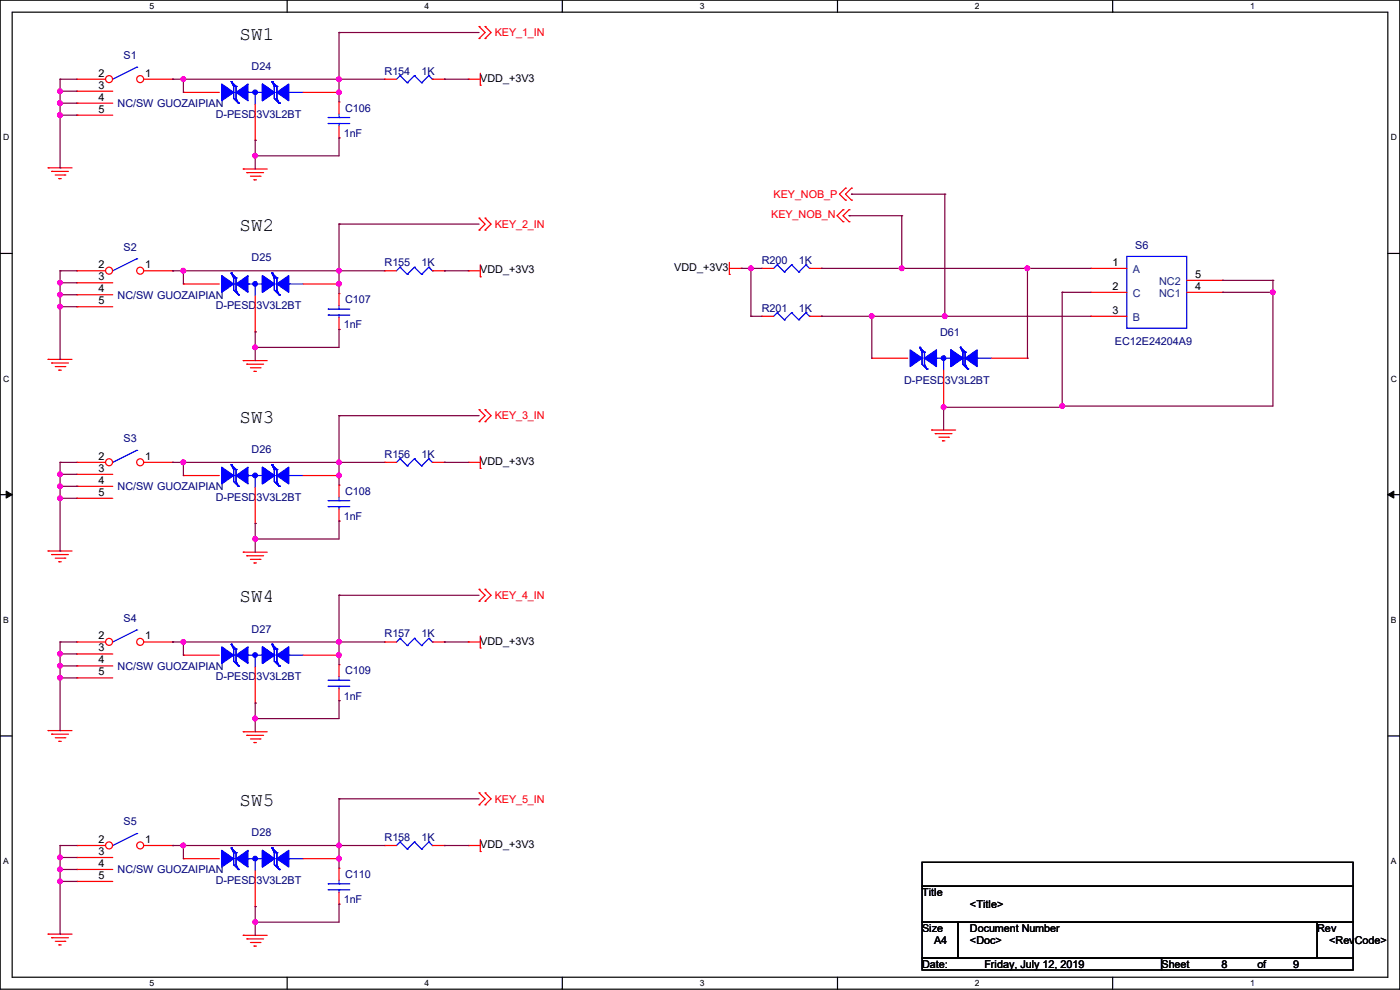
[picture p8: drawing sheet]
<svg xmlns="http://www.w3.org/2000/svg" width="297mm" height="210mm" viewBox="0 0 297 210" stroke-linecap="round" stroke-linejoin="round" font-family="sans-serif">
<path d="M0 0h297v209.8h-297zM2.6 2.6h291.8v204.7h-291.8z" fill="none" stroke="#000" stroke-width=".25"/>
<g fill="#fff">
<path d="M31.7 .3h1v2h-1z"/>
<path d="M31.7 207.6h1v1.9h-1z"/>
</g>
<path d="M60.9 0v2.6M60.9 207.3v2.5" fill="none" stroke="#000" stroke-width=".25"/>
<g fill="#fff">
<path d="M90.1 .3h1v2h-1z"/>
<path d="M90.1 207.6h1v1.9h-1z"/>
</g>
<path d="M119.3 0v2.6M119.3 207.3v2.5" fill="none" stroke="#000" stroke-width=".25"/>
<g fill="#fff">
<path d="M148.5 .3h.9v2h-.9z"/>
<path d="M148.5 207.6h.9v1.9h-.9z"/>
</g>
<path d="M177.7 0v2.6M177.7 207.3v2.5" fill="none" stroke="#000" stroke-width=".25"/>
<g fill="#fff">
<path d="M206.8 .3h1v2h-1z"/>
<path d="M206.8 207.6h1v1.9h-1z"/>
</g>
<path d="M236.1 0v2.6M236.1 207.3v2.5" fill="none" stroke="#000" stroke-width=".25"/>
<g fill="#fff">
<path d="M265.2 .3h1v2h-1z"/>
<path d="M265.2 207.6h1v1.9h-1z"/>
<path d="M.7 28.2h1.2v1.9h-1.2z"/>
<path d="M295.1 28.2h1.2v1.9h-1.2z"/>
<path d="M.7 79.3h1.2v2h-1.2z"/>
<path d="M295.1 79.3h1.2v2h-1.2z"/>
</g>
<path d="M0 53.8h2.6M294.4 53.8h2.6" fill="none" stroke="#000" stroke-width=".25"/>
<g fill="#fff">
<path d="M.7 130.5h1.2v2h-1.2z"/>
<path d="M295.1 130.5h1.1v2h-1.1z"/>
</g>
<path d="M0 104.9h2.6M294.4 104.9h2.6" fill="none" stroke="#000" stroke-width=".25"/>
<path d="M1.3 104.2l1.3 .7-1.3 .8zM294.4 104.9l1.3-.7v1.5z" fill="#000" stroke="#000" stroke-width=".21"/>
<g fill="#fff">
<path d="M.7 181.7h1.2v2h-1.2z"/>
<path d="M295.1 181.7h1.1v2h-1.1z"/>
</g>
<path d="M0 156.1h2.6M294.4 156.1h2.6M195.6 182.9h91.5v5.1h-91.5zM195.6 188h91.5v7.6h-91.5zM195.6 195.6h7.6v7.6h-7.6zM203.2 195.6h76.2v7.6h-76.2zM279.4 195.6h7.7v7.6h-7.7zM195.6 203.2h50.8v2.6h-50.8zM246.4 203.2h40.7v2.6h-40.7z" fill="none" stroke="#000" stroke-width=".25"/>
<g fill="none" stroke="#f00" stroke-width=".25">
<path d="M99.4 16.8h.1M99.4 16.8h2.5M101.6 5.6h.1M101.6 8.2h.1M101.6 5.6l1.3 1.3-1.3 1.3M101.9 18.1h.1M101.9 15.5v2.6M102.9 5.6h.1M102.9 8.2h.1M102.9 5.6l1.3 1.3-1.3 1.3M10.2 35.6h.1M10.2 35.6h5.1"/>
<path d="M11 36.4h.1M11 36.4h3.5M11.7 37.1h2.1M12.5 37.9h.1M12.5 37.9h.5M13.8 37.1h.1M51.6 35.9h.1M51.6 35.9h5.1M52.4 36.6h.1M52.4 36.6h3.5M53.1 37.4h2.1M53.9 38.1h.1"/>
<path d="M53.9 38.1h.5M55.2 37.4h.1M179.4 39.9h.1M179.4 39.9l-1.3 1.3 1.3 1.3M180.6 39.9h.1M180.6 39.9l-1.2 1.3 1.2 1.3M99.4 57.4h.1M99.4 57.4h2.5M101.6 46.3h.1M101.6 48.8h.1M101.6 46.3l1.3 1.2-1.3 1.3M101.9 58.7h.1"/>
<path d="M101.9 56.2v2.5M102.9 46.3h.1M102.9 48.8h.1M102.9 46.3l1.3 1.2-1.3 1.3M154.7 58.2h.1M154.7 56.9h2.6M154.7 55.7v2.5M157.3 56.9h.1M178.9 44.5h.1M178.9 47h.1M178.9 44.5l-1.3 1.3 1.3 1.2M179.4 42.5h.1"/>
<path d="M180.1 44.5h.1M180.1 47h.1M180.1 44.5l-1.2 1.3 1.2 1.2M180.6 42.5h.1M10.2 76.2h.1M10.2 76.2h5.1M11 77h.1M11 77h3.5M11.7 77.8h2.1M12.5 78.5h.1M12.5 78.5h.5M13.8 77.8h.1"/>
<path d="M51.6 76.5h.1M51.6 76.5h5.1M52.4 77.3h.1M52.4 77.3h3.5M53.1 78h2.1M53.9 78.8h.1M53.9 78.8h.5M55.2 78h.1M99.4 98.1h.1M99.4 98.1h2.5M101.6 86.9h.1M101.6 89.5h.1"/>
<path d="M101.6 86.9l1.3 1.3-1.3 1.3M101.9 99.4h.1M101.9 96.8v2.6M102.9 86.9h.1M102.9 89.5h.1M102.9 86.9l1.3 1.3-1.3 1.3M197.7 91.2h.1M197.7 91.2h5M198.4 92h.1M198.4 92h3.6M199.2 92.8h2M199.9 93.5h.1"/>
<path d="M199.9 93.5h.5M201.2 92.8h.1M10.2 116.9h.1M10.2 116.9h5.1M11 117.6h.1M11 117.6h3.5M11.7 118.4h2.1M12.5 119.2h.1M12.5 119.2h.5M13.8 118.4h.1M51.6 117.1h.1M51.6 117.1h5.1"/>
<path d="M52.4 117.9h.1M52.4 117.9h3.5M53.1 118.7h2.1M53.9 119.4h.1M53.9 119.4h.5M55.2 118.7h.1M99.4 136.2h.1M99.4 136.2h2.5M101.6 125h.1M101.6 127.6h.1M101.6 125l1.3 1.3-1.3 1.3M101.9 137.5h.1"/>
<path d="M101.9 134.9v2.6M102.9 125h.1M102.9 127.6h.1M102.9 125l1.3 1.3-1.3 1.3M10.2 155h.1M10.2 155h5.1M11 155.7h.1M11 155.7h3.5M11.7 156.5h2.1M12.5 157.3h.1M12.5 157.3h.5M13.8 156.5h.1"/>
<path d="M51.6 155.2h.1M51.6 155.2h5.1M52.4 156h.1M52.4 156h3.5M53.1 156.8h2.1M53.9 157.5h.1M53.9 157.5h.5M55.2 156.8h.1M99.4 179.4h.1M99.4 179.4h2.5M101.6 168.2h.1M101.6 170.7h.1"/>
<path d="M101.6 168.2l1.3 1.3-1.3 1.2M101.9 178.1v2.5M102.9 168.2h.1M102.9 170.7h.1M102.9 168.2l1.3 1.3-1.3 1.2M10.2 198.2h.1M10.2 198.2h5.1M11 198.9h.1M11 198.9h3.5M11.7 199.7h2.1M13.8 199.7h.1M38.9 182.2h.1"/>
<path d="M38.9 182.2h7.6M51.6 198.4h.1M51.6 198.4h5.1M52.4 199.2h.1M52.4 199.2h3.5M53.1 199.9h2.1M54.1 192.3h.1M54.1 184.7v7.6M55.2 199.9h.1M64.3 182.2h7.6M71.9 182.2h.1M101.9 180.6h.1"/>
<path d="M12.5 200.4h.1M12.5 200.4h.5M53.9 200.7h.1M53.9 200.7h.5"/>
</g>
<g fill="none" stroke="#00f" stroke-width=".25">
<path d="M29 133.6h.1M29 133.6l-5.1 2.6M49.1 179.9h.1M49.1 179.9l.5 1M49.1 179.9l1 1M57.7 179.9h.1M57.7 179.9l.5 1M57.7 179.9l1 1M49.1 182.2h.5M49.6 180.9h.1M49.6 182.2h.1M49.6 180.9v2.5l1 1"/>
<path d="M50.1 180.9h.1M50.1 182.2h.5M50.1 180.9v2.5l.5 1M50.6 184.4h.1M50.6 182.2h.1M52.6 182.2h.1M52.6 182.2h3.1M54.1 182.2h.1M54.1 182.2v2.5M57.7 182.2h.5M58.2 180.9h.1M58.2 182.2h.1"/>
<path d="M58.2 180.9v2.5l1 1M58.7 180.9h.1M58.7 182.2h.5M58.7 180.9v2.5l.5 1M59.2 184.4h.1M59.2 182.2h.1M61.3 182.2h.1M61.3 182.2h3"/>
</g>
<g fill="#00f" stroke="#00f" stroke-width=".25">
<path d="M55.7 180.4l2.5 1.8-2.5 1.7z" fill-rule="evenodd"/>
<path d="M50.1 182.2l2.5-1.8v3.5z" fill-rule="evenodd"/>
<path d="M47 180.4l2.6 1.8-2.6 1.7z" fill-rule="evenodd"/>
<path d="M58.7 182.2l2.6-1.8v3.5z" fill-rule="evenodd"/>
<path d="M55.7 180.4l2.5 1.8-2.5 1.7z" fill-rule="evenodd"/>
<circle cx="54.1" cy="182.1" r=".49"/>
</g>
<circle cx="23.1" cy="136.2" r=".74" fill="#fff" stroke="#f00" stroke-width=".25"/>
<path d="M16.3 136.2h.1M16.3 136.2h6.1" fill="none" stroke="#f00" stroke-width=".25"/>
<circle cx="29.7" cy="136.2" r=".74" fill="#fff" stroke="#f00" stroke-width=".25"/>
<path d="M16.3 138.7h.1M16.3 138.7h7.6M30.5 136.2h6.1M36.6 136.2h.1M16.3 141.3h.1M16.3 143.8h.1M16.3 141.3h7.6M16.3 143.8h7.6M71.9 191.8h.1M71.9 184.2h.1M71.9 184.2v2.5M71.9 189.3v2.5" fill="none" stroke="#f00" stroke-width=".25"/>
<path d="M29 95.5h.1M29 95.5l-5.1 2.6M69.6 187.5h.1M69.6 188.8h.1M69.6 187.5h4.6M69.6 188.8h4.6M71.9 188.8h.1M71.9 187.5h.1M71.9 186.7v.8M71.9 188.8v.5" fill="none" stroke="#00f" stroke-width=".25"/>
<circle cx="23.1" cy="98.1" r=".74" fill="#fff" stroke="#f00" stroke-width=".25"/>
<path d="M16.3 98.1h.1M16.3 98.1h6.1" fill="none" stroke="#f00" stroke-width=".25"/>
<circle cx="29.7" cy="98.1" r=".74" fill="#fff" stroke="#f00" stroke-width=".25"/>
<path d="M30.5 98.1h6.1M36.6 98.1h.1M16.3 100.6h.1M16.3 103.2h.1M16.3 105.7h.1M16.3 100.6h7.6M16.3 103.2h7.6M16.3 105.7h7.6" fill="none" stroke="#f00" stroke-width=".25"/>
<path d="M29 14.3h.1M29 14.3l-5.1 2.5" fill="none" stroke="#00f" stroke-width=".25"/>
<circle cx="23.1" cy="16.8" r=".74" fill="#fff" stroke="#f00" stroke-width=".25"/>
<path d="M16.3 16.8h.1M16.3 16.8h6.1" fill="none" stroke="#f00" stroke-width=".25"/>
<circle cx="29.7" cy="16.8" r=".74" fill="#fff" stroke="#f00" stroke-width=".25"/>
<g fill="none" stroke="#f00" stroke-width=".25">
<path d="M16.3 19.3h.1M16.3 19.3h7.6M30.5 16.8h6.1M36.6 16.8h.1M81.6 16.8h.1M81.6 16.8h2.5M91.7 16.8h2.6M94.3 16.8h.1M16.3 21.9h.1M16.3 24.4h.1M16.3 21.9h7.6M16.3 24.4h7.6"/>
<path d="M81.6 57.4h.1M81.6 57.4h2.5M91.7 57.4h2.6M94.3 57.4h.1M161.6 56.9h.1M161.6 56.9h2.5M171.7 56.9h2.6M174.3 56.9h.1M81.6 98.1h.1M81.6 98.1h2.5M91.7 98.1h2.6M94.3 98.1h.1"/>
<path d="M81.6 136.2h.1M81.6 136.2h2.5M91.7 136.2h2.6M94.3 136.2h.1"/>
</g>
<g fill="none" stroke="#00f" stroke-width=".25">
<path d="M84.9 16h.1M84.9 16l-.8 .8M84.9 16l1.5 1.6M86.4 17.6h.1M87.9 16h.1M87.9 16l-1.5 1.6M87.9 16l1.6 1.6M89.5 17.6h.1M91 16h.1M91 16l-1.5 1.6M91 16l.7 .8M91.7 16.8h.1"/>
<path d="M29 54.9h.1M29 54.9l-5.1 2.5M84.9 56.7h.1M84.9 56.7l-.8 .7M84.9 56.7l1.5 1.5M86.4 58.2h.1M87.9 56.7h.1M87.9 56.7l-1.5 1.5M87.9 56.7l1.6 1.5M89.5 58.2h.1M91 56.7h.1M91 56.7l-1.5 1.5"/>
<path d="M91 56.7l.7 .7M91.7 57.4h.1M164.9 56.2h.1M164.9 56.2l-.8 .7M164.9 56.2l1.5 1.5M166.4 57.7h.1M167.9 56.2h.1M167.9 56.2l-1.5 1.5M167.9 56.2l1.6 1.5M169.5 57.7h.1M171 56.2h.1M171 56.2l-1.5 1.5"/>
<path d="M171 56.2l.7 .7M171.7 56.9h.1M84.9 97.3h.1M84.9 97.3l-.8 .8M84.9 97.3l1.5 1.5M86.4 98.8h.1M87.9 97.3h.1M87.9 97.3l-1.5 1.5M87.9 97.3l1.6 1.5M89.5 98.8h.1M91 97.3h.1M91 97.3l-1.5 1.5"/>
<path d="M91 97.3l.7 .8M91.7 98.1h.1M84.9 135.4h.1M84.9 135.4l-.8 .8M84.9 135.4l1.5 1.5M86.4 136.9h.1M87.9 135.4h.1M87.9 135.4l-1.5 1.5M87.9 135.4l1.6 1.5M89.5 136.9h.1M91 135.4h.1M91 135.4l-1.5 1.5"/>
<path d="M91 135.4l.7 .8M91.7 136.2h.1"/>
</g>
<circle cx="23.1" cy="57.4" r=".74" fill="#fff" stroke="#f00" stroke-width=".25"/>
<path d="M16.3 57.4h.1M16.3 57.4h6.1" fill="none" stroke="#f00" stroke-width=".25"/>
<circle cx="29.7" cy="57.4" r=".74" fill="#fff" stroke="#f00" stroke-width=".25"/>
<g fill="none" stroke="#f00" stroke-width=".25">
<path d="M71.9 29.3h.1M71.9 21.6h.1M71.9 21.6v2.6M71.9 26.7v2.6M16.3 60h.1M16.3 60h7.6M30.5 57.4h6.1M36.6 57.4h.1M231.4 56.9h.1M231.4 56.9h7.7M251.8 59.5h7.6M259.4 59.5h.1"/>
<path d="M16.3 62.5h.1M16.3 65.1h.1M16.3 62.5h7.6M16.3 65.1h7.6M38.9 60.2h.1M38.9 60.2h7.6M54.1 70.4h.1M54.1 62.8v7.6M64.3 60.2h7.6M71.9 60.2h.1M161.6 67.1h.1M161.6 67.1h2.5"/>
<path d="M171.7 67.1h2.6M174.3 67.1h.1M185 76h.1M185 76h7.6M200.2 78.5v7.6M210.4 76h7.6M218 76h.1M231.4 62h.1M231.4 67.1h.1M231.4 67.1h7.7M231.4 62h7.7M251.8 62h7.6"/>
<path d="M259.4 62h.1M200.2 86.1h.1M38.9 100.9h.1M38.9 100.9h7.6M54.1 111h.1M54.1 103.4v7.6M64.3 100.9h7.6M71.9 100.9h.1M71.9 110.5h.1M71.9 102.9h.1M71.9 102.9v2.6M71.9 108v2.5"/>
<path d="M38.9 139h.1M38.9 139h7.6M64.3 139h7.6M71.9 139h.1M54.1 149.1h.1M54.1 141.5v7.6M81.6 179.4h.1M81.6 179.4h2.5M91.7 179.4h2.6M94.3 179.4h.1"/>
</g>
<g fill="none" stroke="#00f" stroke-width=".25">
<path d="M69.6 24.9h.1M69.6 26.2h.1M69.6 24.9h4.6M69.6 26.2h4.6M71.9 26.2h.1M71.9 24.9h.1M71.9 24.2v.7M71.9 26.2v.5M49.1 58h.1M49.1 58l.5 1M49.1 58l1 1M49.6 59h.1"/>
<path d="M49.6 59v2.5l1 1M50.1 59h.1M50.1 59v2.5l.5 1M57.7 58h.1M57.7 58l.5 1M57.7 58l1 1M58.2 59h.1M58.2 59v2.5l1 1M58.7 59h.1M58.7 59v2.5l.5 1M239.1 54.4h12.7v15.2h-12.7zM49.1 60.2h.5"/>
<path d="M49.6 60.2h.1M50.1 60.2h.5M50.6 62.5h.1M50.6 60.2h.1M52.6 60.2h.1M52.6 60.2h3.1M54.1 60.2h.1M54.1 60.2v2.6M57.7 60.2h.5M58.2 60.2h.1M58.7 60.2h.5M59.2 62.5h.1"/>
<path d="M59.2 60.2h.1M61.3 60.2h.1M61.3 60.2h3M164.9 66.3h.1M164.9 66.3l-.8 .8M164.9 66.3l1.5 1.6M166.4 67.9h.1M167.9 66.3h.1M167.9 66.3l-1.5 1.6M167.9 66.3l1.6 1.6M169.5 67.9h.1M171 66.3h.1"/>
<path d="M171 66.3l-1.5 1.6M171 66.3l.7 .8M171.7 67.1h.1M195.1 73.7h.1M195.1 76h.5M195.1 73.7l.5 1M195.1 73.7l1 1M195.6 74.7h.1M195.6 76h.1M195.6 74.7v2.6l1 1M196.1 74.7h.1M196.1 76h.5"/>
<path d="M196.1 74.7v2.6l.5 1M196.6 78.3h.1M196.6 76h.1M198.7 76h.1M198.7 76h3M200.2 76h.1M200.2 76v2.5M203.8 73.7h.1M203.8 76h.5M203.8 73.7l.5 1M203.8 73.7l1 1M204.3 74.7h.1"/>
<path d="M204.3 76h.1M204.3 74.7v2.6l1 1M204.8 74.7h.1M204.8 76h.5M204.8 74.7v2.6l.5 1M205.3 78.3h.1M205.3 76h.1M207.3 76h.1M207.3 76h3.1M49.1 98.6h.1M49.1 98.6l.5 1M49.1 98.6l1 1"/>
<path d="M49.6 99.6h.1M49.6 99.6v2.6l1 1M50.1 99.6h.1M50.1 99.6v2.6l.5 1M57.7 98.6h.1M57.7 98.6l.5 1M57.7 98.6l1 1M58.2 99.6h.1M58.2 99.6v2.6l1 1M58.7 99.6h.1M58.7 99.6v2.6l.5 1M49.1 100.9h.5"/>
<path d="M49.6 100.9h.1M50.1 100.9h.5M50.6 103.2h.1M50.6 100.9h.1M52.6 100.9h.1M52.6 100.9h3.1M54.1 100.9h.1M54.1 100.9v2.5M57.7 100.9h.5M58.2 100.9h.1M58.7 100.9h.5M59.2 103.2h.1"/>
<path d="M59.2 100.9h.1M61.3 100.9h.1M61.3 100.9h3M69.6 106.2h.1M69.6 107.5h.1M69.6 106.2h4.6M69.6 107.5h4.6M71.9 107.5h.1M71.9 106.2h.1M71.9 105.5v.7M71.9 107.5v.5M49.1 136.7h.1"/>
<path d="M49.1 139h.5M49.1 136.7l.5 1M49.1 136.7l1 1M49.6 137.7h.1M49.6 139h.1M49.6 137.7v2.6l1 1M50.1 137.7h.1M50.1 137.7v2.6l.5 1M50.1 139h.5M50.6 139h.1M52.6 139h.1M52.6 139h3.1"/>
<path d="M54.1 139h.1M54.1 139v2.5M57.7 136.7h.1M57.7 139h.5M57.7 136.7l.5 1M57.7 136.7l1 1M58.2 137.7h.1M58.2 139h.1M58.2 137.7v2.6l1 1M58.7 137.7h.1M58.7 137.7v2.6l.5 1M58.7 139h.5"/>
<path d="M59.2 139h.1M61.3 139h.1M61.3 139h3M50.6 141.3h.1M59.2 141.3h.1M29 176.8h.1M29 176.8l-5.1 2.6M84.9 178.6h.1M84.9 178.6l-.8 .8M84.9 178.6l1.5 1.5M87.9 178.6h.1M87.9 178.6l-1.5 1.5"/>
<path d="M87.9 178.6l1.6 1.5M91 178.6h.1M91 178.6l-1.5 1.5M91 178.6l.7 .8M91.7 179.4h.1M86.4 180.1h.1M89.5 180.1h.1"/>
</g>
<g fill="#00f" stroke="#00f" stroke-width=".25">
<path d="M55.7 99.1l2.5 1.8-2.5 1.8z" fill-rule="evenodd"/>
<path d="M50.1 100.9l2.5-1.8v3.6z" fill-rule="evenodd"/>
<path d="M47 99.1l2.6 1.8-2.6 1.8z" fill-rule="evenodd"/>
<path d="M58.7 100.9l2.6-1.8v3.6z" fill-rule="evenodd"/>
<path d="M55.7 99.1l2.5 1.8-2.5 1.8z" fill-rule="evenodd"/>
<path d="M55.7 137.2l2.5 1.8-2.5 1.8z" fill-rule="evenodd"/>
<path d="M50.1 139l2.5-1.8v3.6z" fill-rule="evenodd"/>
<path d="M47 137.2l2.6 1.8-2.6 1.8z" fill-rule="evenodd"/>
<path d="M58.7 139l2.6-1.8v3.6z" fill-rule="evenodd"/>
<path d="M55.7 137.2l2.5 1.8-2.5 1.8z" fill-rule="evenodd"/>
<path d="M55.7 58.5l2.5 1.7-2.5 1.8z" fill-rule="evenodd"/>
<path d="M50.1 60.2l2.5-1.7v3.5z" fill-rule="evenodd"/>
<path d="M47 58.5l2.6 1.7-2.6 1.8z" fill-rule="evenodd"/>
<path d="M58.7 60.2l2.6-1.7v3.5z" fill-rule="evenodd"/>
<path d="M55.7 58.5l2.5 1.7-2.5 1.8z" fill-rule="evenodd"/>
<path d="M201.7 74.2l2.6 1.8-2.6 1.8z" fill-rule="evenodd"/>
<path d="M196.1 76l2.6-1.8v3.6z" fill-rule="evenodd"/>
<path d="M193.1 74.2l2.5 1.8-2.5 1.8z" fill-rule="evenodd"/>
<path d="M204.8 76l2.5-1.8v3.6z" fill-rule="evenodd"/>
<path d="M201.7 74.2l2.6 1.8-2.6 1.8z" fill-rule="evenodd"/>
<circle cx="54.1" cy="100.9" r=".49"/>
<circle cx="54.1" cy="139" r=".49"/>
<circle cx="54.1" cy="60.2" r=".49"/>
<circle cx="200.2" cy="76" r=".49"/>
</g>
<circle cx="23.1" cy="179.3" r=".74" fill="#fff" stroke="#f00" stroke-width=".25"/>
<path d="M16.3 179.4h.1M16.3 179.4h6.1" fill="none" stroke="#f00" stroke-width=".25"/>
<circle cx="29.7" cy="179.3" r=".74" fill="#fff" stroke="#f00" stroke-width=".25"/>
<g fill="none" stroke="#f00" stroke-width=".25">
<path d="M38.9 19.6h.1M38.9 19.6h7.6M64.3 19.6h7.6M71.9 19.6h.1M54.1 29.8h.1M54.1 22.1v7.7M71.9 69.9h.1M71.9 62.3h.1M71.9 62.3v2.5M71.9 67.4v2.5M71.9 148.6h.1M71.9 141h.1"/>
<path d="M71.9 141v2.6M71.9 146.1v2.5M30.5 179.4h6.1M36.6 179.4h.1M16.3 181.9h.1M16.3 184.4h.1M16.3 187h.1M16.3 181.9h7.6M16.3 184.4h7.6M16.3 187h7.6"/>
</g>
<g fill="none" stroke="#00f" stroke-width=".25">
<path d="M49.1 17.3h.1M49.1 19.6h.5M49.1 17.3l.5 1M49.1 17.3l1 1M49.6 18.3h.1M49.6 19.6h.1M49.6 18.3v2.6l1 1M50.1 18.3h.1M50.1 19.6h.5M50.1 18.3v2.6l.5 1M50.6 19.6h.1M52.6 19.6h.1"/>
<path d="M52.6 19.6h3.1M54.1 19.6h.1M54.1 19.6v2.5M57.7 17.3h.1M57.7 19.6h.5M57.7 17.3l.5 1M57.7 17.3l1 1M58.2 18.3h.1M58.2 19.6h.1M58.2 18.3v2.6l1 1M58.7 18.3h.1M58.7 19.6h.5"/>
<path d="M58.7 18.3v2.6l.5 1M59.2 19.6h.1M61.3 19.6h.1M61.3 19.6h3M50.6 21.9h.1M59.2 21.9h.1M69.6 65.6h.1M69.6 66.8h.1M69.6 65.6h4.6M69.6 66.8h4.6M71.9 66.8h.1M71.9 65.6h.1"/>
<path d="M71.9 64.8v.8M71.9 66.8v.6M69.6 144.3h.1M69.6 145.6h.1M69.6 144.3h4.6M69.6 145.6h4.6M71.9 145.6h.1M71.9 144.3h.1M71.9 143.6v.7M71.9 145.6v.5"/>
</g>
<g fill="#00f" stroke="#00f" stroke-width=".25">
<path d="M55.7 17.8l2.5 1.8-2.5 1.8z" fill-rule="evenodd"/>
<path d="M50.1 19.6l2.5-1.8v3.6z" fill-rule="evenodd"/>
<path d="M47 17.8l2.6 1.8-2.6 1.8z" fill-rule="evenodd"/>
<path d="M58.7 19.6l2.6-1.8v3.6z" fill-rule="evenodd"/>
<path d="M55.7 17.8l2.5 1.8-2.5 1.8z" fill-rule="evenodd"/>
<circle cx="54.1" cy="19.6" r=".49"/>
</g>
<g fill="none" stroke="#800040" stroke-width=".25">
<path d="M12.7 19.3h.1M12.7 16.8h.1M12.7 16.8v18.8M12.7 16.8h3.6M12.7 19.3h3.6M36.6 16.8h.1M36.6 16.8h45M38.9 16.8h.1M38.9 16.8v2.8M71.9 6.9h.1M71.9 16.8h.1M71.9 19.6h.1"/>
<path d="M71.9 6.9v14.7M71.9 6.9h29.7M94.3 16.8h.1M94.3 16.8h5.1M12.7 21.9h.1M12.7 24.4h.1M12.7 35.6h.1M12.7 21.9h3.6M12.7 24.4h3.6M54.1 29.8h.1M54.1 33.1h.1M54.1 29.8v6.1"/>
<path d="M71.9 29.3h.1M71.9 29.3v3.8h-17.8M12.7 57.4h.1M12.7 60h.1M12.7 57.4v18.8M12.7 57.4h3.6M12.7 60h3.6M36.6 57.4h.1M36.6 57.4h45M38.9 57.4h.1M38.9 57.4v2.8M71.9 47.5h.1"/>
<path d="M71.9 57.4h.1M71.9 47.5v14.8M71.9 47.5h29.7M94.3 57.4h.1M94.3 57.4h5.1M157.3 56.9h.1M157.3 56.9h4.3M159.3 56.9h.1M159.3 56.9v10.2M174.3 56.9h.1M174.3 56.9h57.1M180.1 45.8h.1"/>
<path d="M180.1 45.8h11.2M180.6 41.2h.1M180.6 41.2h19.8M191.3 45.8h.1M191.3 56.9h.1M191.3 45.8v11.1M200.4 41.2h.1M200.4 41.2v25.9M218 56.9h.1M218 56.9v19.1M259.4 59.5h.1M259.4 59.5h10.6"/>
<path d="M270 59.5h.1M270 59.5v26.6h-44.7M12.7 62.5h.1M12.7 65.1h.1M12.7 76.2h.1M12.7 62.5h3.6M12.7 65.1h3.6M54.1 70.4h.1M54.1 73.7h.1M54.1 70.4v6.1M71.9 60.2h.1M71.9 69.9h.1"/>
<path d="M71.9 69.9v3.8h-17.8M159.3 67.1h.1M159.3 67.1h2.3M174.3 67.1h.1M174.3 67.1h57.1M185 67.1h.1M185 67.1v8.9M200.4 67.1h.1M225.3 62h.1M225.3 62v24.4h-25.1M225.3 62h6.1M259.4 62h.1"/>
<path d="M259.4 62h10.6M270 62h.1M12.7 98.1h.1M12.7 98.1v18.8M12.7 98.1h3.6M36.6 98.1h.1M36.6 98.1h45M38.9 98.1h.1M38.9 98.1v2.8M71.9 88.2h.1M71.9 98.1h.1M71.9 88.2v14.7"/>
<path d="M71.9 88.2h29.7M94.3 98.1h.1M94.3 98.1h5.1M200.2 86.1h.1M200.2 86.4h.1M200.2 86.1v5.1M225.3 86.1h.1M12.5 103.2h3.8M12.7 100.6h.1M12.7 103.2h.1M12.7 105.7h.1M12.7 116.9h.1"/>
<path d="M12.7 100.6h3.6M12.7 105.7h3.6M16.3 103.2h.1M54.1 111h.1M54.1 114.3h.1M54.1 111v6.1M71.9 100.9h.1M71.9 110.5h.1M71.9 110.5v3.8h-17.8M12.7 136.2h.1M12.7 138.7h.1M12.7 136.2v18.8"/>
<path d="M12.7 136.2h3.6M12.7 138.7h3.6M36.6 136.2h.1M36.6 136.2h45M38.9 136.2h.1M38.9 136.2v2.8M71.9 126.3h.1M71.9 136.2h.1M71.9 139h.1M71.9 126.3v14.7M71.9 126.3h29.7M94.3 136.2h.1"/>
<path d="M94.3 136.2h5.1M12.7 141.3h.1M12.7 143.8h.1M12.7 155h.1M12.7 141.3h3.6M12.7 143.8h3.6M54.1 149.1h.1M54.1 152.4h.1M54.1 149.1v6.1M71.9 148.6h.1M71.9 148.6v3.8h-17.8M12.7 179.4h.1"/>
<path d="M12.7 179.4v18.8M12.7 179.4h3.6M36.6 179.4h.1M36.6 179.4h45M38.9 179.4h.1M38.9 179.4v2.8M71.9 169.5h.1M71.9 179.4h.1M71.9 169.5v14.7M71.9 169.5h29.7M94.3 179.4h.1M94.3 179.4h5.1"/>
<path d="M12.7 181.9h.1M12.7 184.4h.1M12.7 187h.1M12.7 198.2h.1M12.7 181.9h3.6M12.7 184.4h3.6M12.7 187h3.6M54.1 192.3h.1M54.1 195.6h.1M54.1 192.3v6.1M71.9 182.2h.1M71.9 191.8h.1"/>
<path d="M71.9 191.8v3.8h-17.8"/>
</g>
<g fill="#f0f" stroke="#f0f" stroke-width=".25">
<circle cx="38.9" cy="16.8" r=".49"/>
<circle cx="71.9" cy="16.8" r=".49"/>
<circle cx="71.9" cy="19.6" r=".49"/>
<circle cx="54.1" cy="33" r=".49"/>
<circle cx="71.9" cy="57.4" r=".49"/>
<circle cx="38.9" cy="57.4" r=".49"/>
<circle cx="71.9" cy="60.2" r=".49"/>
<circle cx="54.1" cy="73.7" r=".49"/>
<circle cx="38.9" cy="98.1" r=".49"/>
<circle cx="71.9" cy="98.1" r=".49"/>
<circle cx="71.9" cy="100.9" r=".49"/>
<circle cx="54.1" cy="114.3" r=".49"/>
<circle cx="38.9" cy="136.2" r=".49"/>
<circle cx="71.9" cy="136.2" r=".49"/>
<circle cx="71.9" cy="139" r=".49"/>
<circle cx="54.1" cy="152.4" r=".49"/>
<circle cx="38.9" cy="179.3" r=".49"/>
<circle cx="71.9" cy="179.3" r=".49"/>
<circle cx="71.9" cy="182.1" r=".49"/>
<circle cx="54.1" cy="195.6" r=".49"/>
<circle cx="12.7" cy="19.3" r=".49"/>
<circle cx="12.7" cy="21.9" r=".49"/>
<circle cx="12.7" cy="24.4" r=".49"/>
<circle cx="12.7" cy="60" r=".49"/>
<circle cx="12.7" cy="62.5" r=".49"/>
<circle cx="12.7" cy="65" r=".49"/>
<circle cx="12.7" cy="100.6" r=".49"/>
<circle cx="12.7" cy="103.1" r=".49"/>
<circle cx="12.7" cy="105.7" r=".49"/>
<circle cx="12.7" cy="138.7" r=".49"/>
<circle cx="12.7" cy="141.2" r=".49"/>
<circle cx="12.7" cy="143.8" r=".49"/>
<circle cx="12.7" cy="181.9" r=".49"/>
<circle cx="12.7" cy="184.4" r=".49"/>
<circle cx="12.7" cy="187" r=".49"/>
<circle cx="159.3" cy="56.9" r=".49"/>
<circle cx="184.9" cy="67.1" r=".49"/>
<circle cx="218" cy="56.9" r=".49"/>
<circle cx="200.2" cy="86.4" r=".49"/>
<circle cx="225.3" cy="86.1" r=".49"/>
<circle cx="191.3" cy="56.9" r=".49"/>
<circle cx="200.4" cy="67.1" r=".49"/>
<circle cx="270" cy="62" r=".49"/>
</g>
<g font-size="4.1">
<text x="50.8" y="8.4">SW1</text>
<text x="50.8" y="49">SW2</text>
<text x="50.8" y="89.7">SW3</text>
<text x="50.8" y="127.8">SW4</text>
<text x="50.8" y="170.9">SW5</text>
</g>
<g font-size="2.3" fill="#f00">
<text x="104.9" y="7.7">KEY_1_IN</text>
<text x="164.1" y="42">KEY_NOB_P</text>
<text x="163.6" y="46.3">KEY_NOB_N</text>
<text x="104.9" y="48.3">KEY_2_IN</text>
<text x="104.9" y="89">KEY_3_IN</text>
<text x="104.9" y="127.1">KEY_4_IN</text>
<text x="104.9" y="170.3">KEY_5_IN</text>
</g>
<g font-size="2.3">
<text x="20.9" y="16.3">2</text>
<text x="30.8" y="16.3">1</text>
<text x="101.9" y="17.4">VDD_+3V3</text>
<text x="20.9" y="18.8">3</text>
<text x="20.9" y="21.3">4</text>
<text x="20.9" y="23.9">5</text>
<text x="20.9" y="56.9">2</text>
<text x="20.9" y="59.4">3</text>
<text x="30.8" y="56.9">1</text>
<text x="101.9" y="58">VDD_+3V3</text>
<text x="143" y="57.5">VDD_+3V3</text>
<text x="236" y="56.4">1</text>
<text x="253.5" y="58.9">5</text>
<text x="20.9" y="62">4</text>
<text x="20.9" y="64.5">5</text>
<text x="236" y="61.5">2</text>
<text x="253.5" y="61.5">4</text>
<text x="236" y="66.5">3</text>
<text x="20.9" y="97.5">2</text>
<text x="20.9" y="100.1">3</text>
<text x="30.8" y="97.5">1</text>
<text x="101.9" y="98.6">VDD_+3V3</text>
<text x="20.9" y="102.6">4</text>
<text x="20.9" y="105.2">5</text>
<text x="20.9" y="135.6">2</text>
<text x="30.8" y="135.6">1</text>
<text x="101.9" y="136.7">VDD_+3V3</text>
<text x="20.9" y="138.2">3</text>
<text x="20.9" y="140.7">4</text>
<text x="20.9" y="143.3">5</text>
<text x="20.9" y="178.8">2</text>
<text x="30.8" y="178.8">1</text>
<text x="101.9" y="179.9">VDD_+3V3</text>
<text x="20.9" y="181.4">3</text>
<text x="20.9" y="183.9">4</text>
<text x="20.9" y="186.4">5</text>
<text x="195.6" y="190.1">Title</text>
<text x="195.6" y="197.7">Size</text>
<text x="205.8" y="197.7">Document Number</text>
<text x="205.8" y="192.6">&lt;Title&gt;</text>
<text x="279.5" y="197.7">Rev</text>
<text x="198.2" y="200.2">A4</text>
<text x="205.8" y="200.2">&lt;Doc&gt;</text>
<text x="282" y="200.2">&lt;RevCode&gt;</text>
<text x="195.6" y="205.3">Date:</text>
<text x="208.8" y="205.3">Friday, July 12, 2019</text>
<text x="246.4" y="205.3">Sheet</text>
<text x="259.1" y="205.3">8</text>
<text x="266.7" y="205.3">of</text>
<text x="274.4" y="205.3">9</text>
</g>
<g font-size="2.3" fill="#000080">
<text x="26.2" y="12.5">S1</text>
<text x="53.4" y="14.8">D24</text>
<text x="81.6" y="15.8">R154</text>
<text x="89.4" y="15.8">1K</text>
<text x="24.9" y="22.7">NC/SW GUOZAIPIAN</text>
<text x="73.2" y="23.7">C106</text>
<text x="45.8" y="25">D-PESD3V3L2BT</text>
<text x="72.9" y="29">1nF</text>
<text x="26.2" y="53.2">S2</text>
<text x="240.8" y="52.9">S6</text>
<text x="53.4" y="55.5">D25</text>
<text x="81.6" y="56.5">R155</text>
<text x="89.4" y="56.5">1K</text>
<text x="161.6" y="56">R200</text>
<text x="169.5" y="56">1K</text>
<text x="24.9" y="63.3">NC/SW GUOZAIPIAN</text>
<text x="45.8" y="65.6">D-PESD3V3L2BT</text>
<text x="73.2" y="64.3">C107</text>
<text x="72.9" y="69.7">1nF</text>
<text x="161.6" y="66.1">R201</text>
<text x="169.5" y="66.1">1K</text>
<text x="199.4" y="71.2">D61</text>
<text x="236.5" y="73.2">EC12E24204A9</text>
<text x="191.8" y="81.4">D-PESD3V3L2BT</text>
<text x="26.2" y="93.8">S3</text>
<text x="53.4" y="96.1">D26</text>
<text x="81.6" y="97.1">R156</text>
<text x="89.4" y="97.1">1K</text>
<text x="24.9" y="104">NC/SW GUOZAIPIAN</text>
<text x="45.8" y="106.3">D-PESD3V3L2BT</text>
<text x="73.2" y="105">C108</text>
<text x="72.9" y="110.3">1nF</text>
<text x="26.2" y="131.9">S4</text>
<text x="53.4" y="134.2">D27</text>
<text x="81.6" y="135.2">R157</text>
<text x="89.4" y="135.2">1K</text>
<text x="24.9" y="142.1">NC/SW GUOZAIPIAN</text>
<text x="73.2" y="143.1">C109</text>
<text x="45.8" y="144.4">D-PESD3V3L2BT</text>
<text x="72.9" y="148.4">1nF</text>
<text x="26.2" y="175.1">S5</text>
<text x="53.4" y="177.4">D28</text>
<text x="81.6" y="178.4">R158</text>
<text x="89.4" y="178.4">1K</text>
<text x="24.9" y="185.2">NC/SW GUOZAIPIAN</text>
<text x="45.8" y="187.5">D-PESD3V3L2BT</text>
<text x="72.9" y="191.6">1nF</text>
<text x="73.2" y="186.3">C110</text>
</g>
<g font-size="2.3" fill="#004080">
<text x="240.3" y="58">A</text>
<text x="240.3" y="63.1">C</text>
<text x="245.9" y="63.1">NC1</text>
<text x="245.9" y="60.5">NC2</text>
<text x="240.3" y="68.2">B</text>
</g>
<g font-size="1.8">
<text x="31.7" y="1.9">5</text>
<text x="90.1" y="1.9">4</text>
<text x="148.5" y="1.9">3</text>
<text x="206.8" y="1.9">2</text>
<text x="265.2" y="1.9">1</text>
<text x=".7" y="29.8">D</text>
<text x="295.1" y="29.8">D</text>
<text x=".7" y="80.9">C</text>
<text x="295.1" y="80.9">C</text>
<text x=".7" y="132.1">B</text>
<text x="295.1" y="132.1">B</text>
<text x=".7" y="183.3">A</text>
<text x="295.1" y="183.3">A</text>
<text x="31.7" y="209.2">5</text>
<text x="90.1" y="209.2">4</text>
<text x="148.5" y="209.2">3</text>
<text x="206.8" y="209.2">2</text>
<text x="265.2" y="209.2">1</text>
</g>
</svg>
